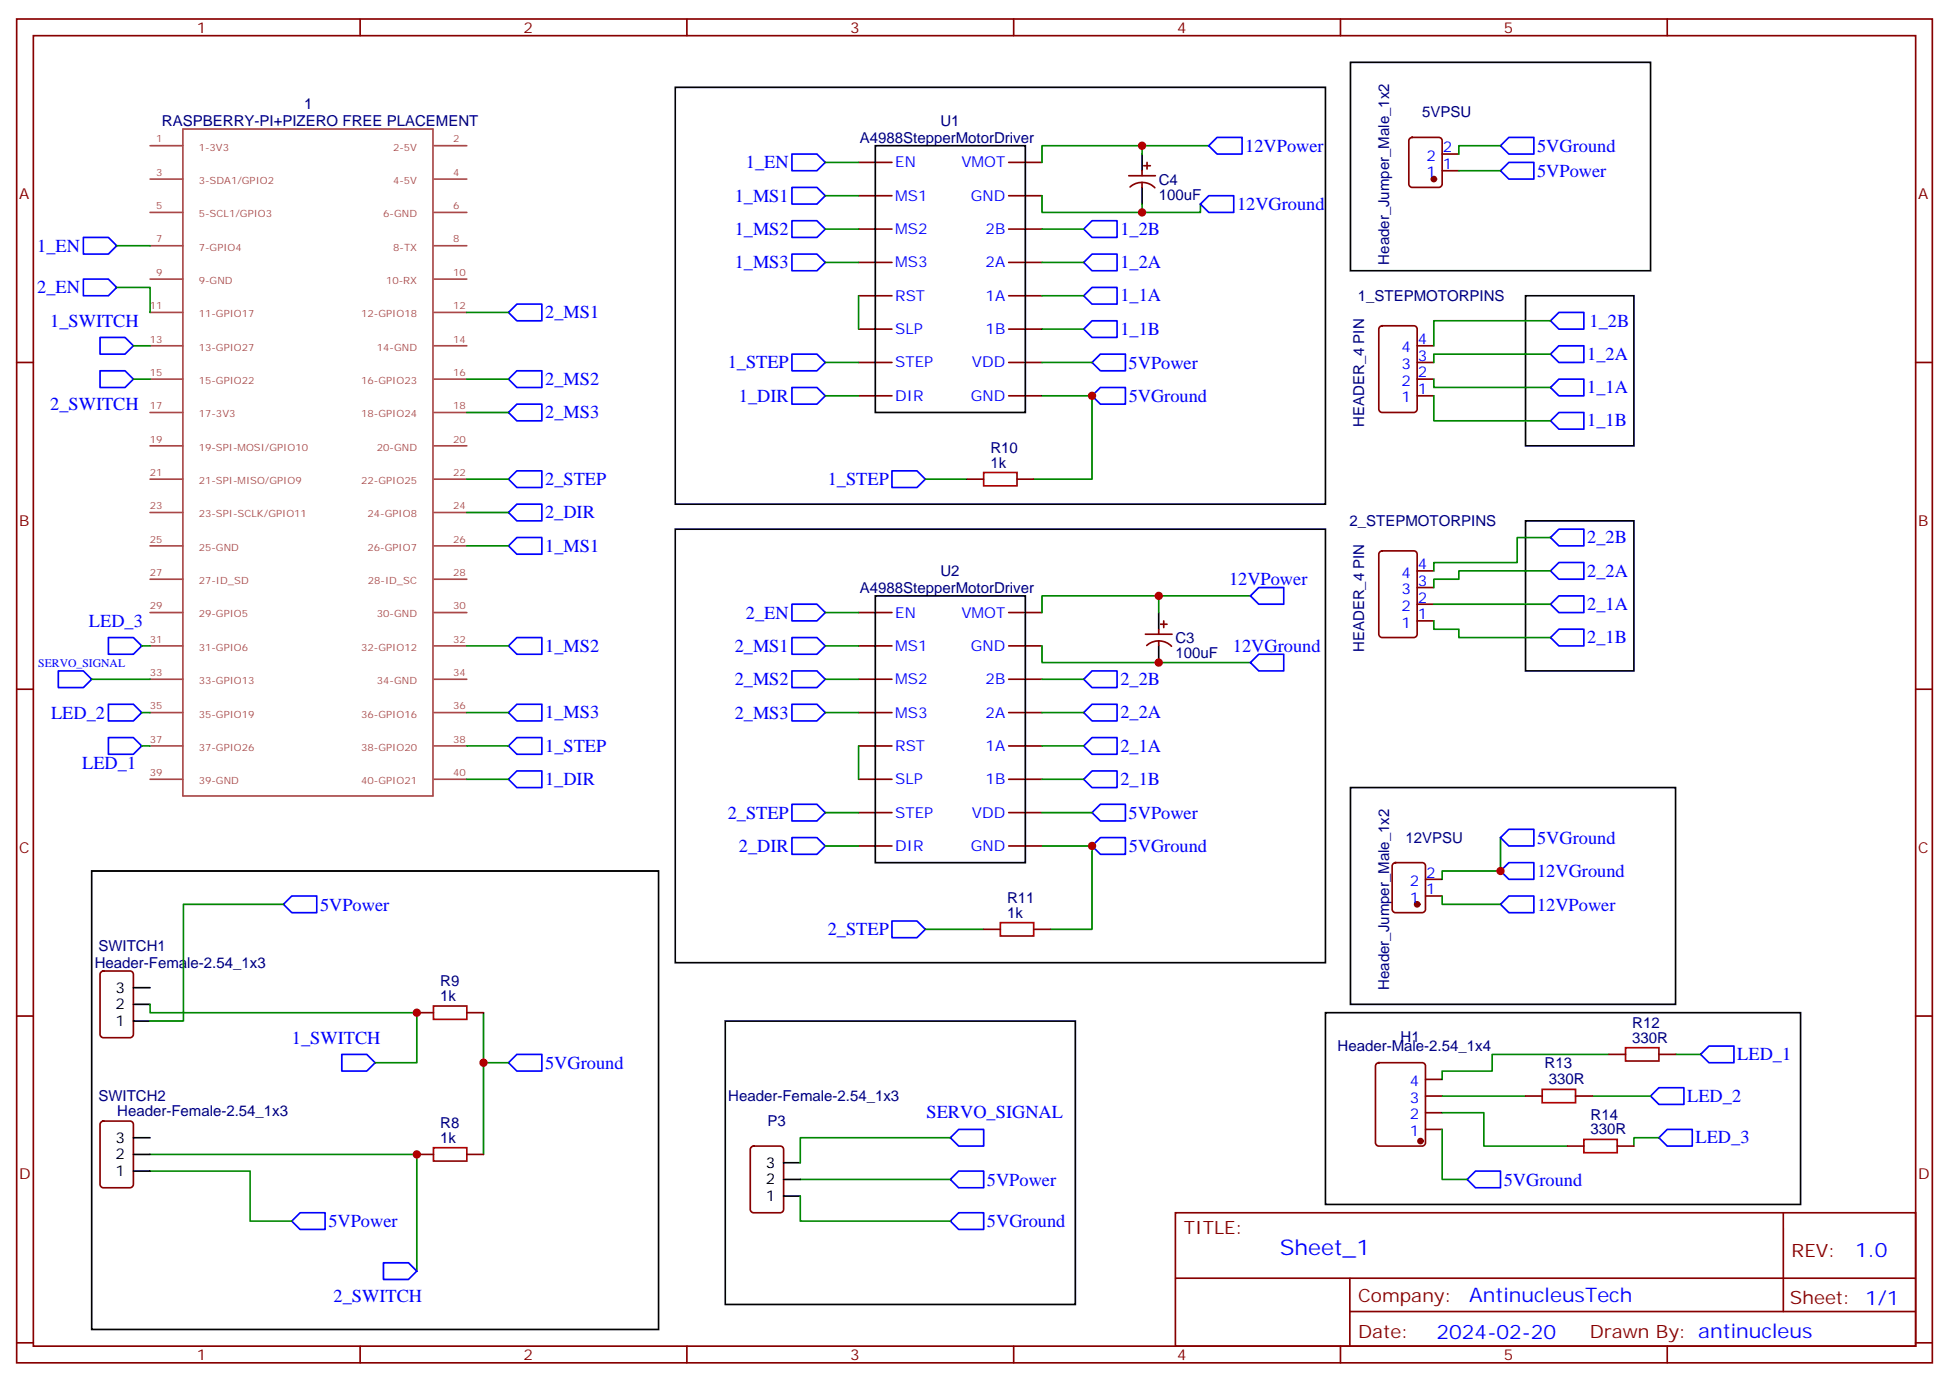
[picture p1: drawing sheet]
<svg xmlns="http://www.w3.org/2000/svg" width="412mm" height="292mm" viewBox="0 0 412 292" stroke-linecap="round" stroke-linejoin="round" font-family="sans-serif">
<g fill="none" stroke="#870000" stroke-width=".35">
<path d="M3.5 4h405.4v284.4h-405.4zM7.1 7.5h398.2v277.3h-398.2zM76.2 4v3.5M145.3 4v3.5M214.5 4v3.5M283.6 4v3.5M352.8 4v3.5M181.7 34.4h7M213.4 34.4h7.1M238.8 37.2h5.7M239.1 39.6a3.8 3.8 0 0 1 5.3 .1M241.7 36.1v1.1"/>
<path d="M241.7 38.6v1.1M242 35.1h1.4M242.7 34.4v1.4M298.3 29.3l.5-.2h5.6a.71 .71 0 0 1 .8 .7v9.1a.76 .76 0 0 1-.8 .8h-5.6a.76 .76 0 0 1-.7-.8v-9.1zM305.2 36.1h3.5M305.2 32.6h3.5M181.7 55.5h7M181.7 48.5h7M181.7 41.4h7M213.4 55.5h7.1M213.4 48.5h7.1M213.4 41.4h7.1"/>
<path d="M3.5 76.7h3.6M181.7 76.7h7M181.7 69.6h7M181.7 62.6h7M213.4 76.7h7.1M213.4 69.6h7.1M213.4 62.6h7.1M292 69.1l.5-.2h6.7a.71 .71 0 0 1 .7 .7v17a.76 .76 0 0 1-.7 .7h-6.7a.76 .76 0 0 1-.8-.7v-17zM299.9 76.7h3.5M299.9 73.2h3.5M405.3 76.7h3.6M181.7 83.7h7"/>
<path d="M213.4 83.7h7.1M299.9 83.7h3.5M299.9 80.2h3.5M204.6 101.4h3.5M215.2 101.4h3.5M292 116.8l.5-.2h6.7a.71 .71 0 0 1 .7 .7v16.9a.76 .76 0 0 1-.7 .7h-6.7a.76 .76 0 0 1-.8-.7v-16.9zM181.7 136.7h7M181.7 129.6h7M213.4 136.7h7.1M213.4 129.6h7.1M242.4 134.2h5.6M242.6 136.6a3.8 3.8 0 0 1 5.3 .1"/>
<path d="M245.2 133.1v1.1M245.2 135.6v1.1M245.5 132.1h1.4M246.2 131.4v1.4M299.9 131.4h3.5M299.9 127.8h3.5M299.9 124.3h3.5M299.9 120.8h3.5M3.5 145.8h3.6M181.7 157.8h7M181.7 150.8h7M181.7 143.7h7"/>
<path d="M213.4 157.8h7.1M213.4 150.8h7.1M213.4 143.7h7.1M405.3 145.8h3.6M181.7 179h7M181.7 171.9h7M181.7 164.9h7M213.4 179h7.1M213.4 171.9h7.1M213.4 164.9h7.1M208.1 196.6h3.6M218.7 196.6h3.5"/>
<path d="M294.8 182.7l.5-.2h5.6a.71 .71 0 0 1 .7 .7v9.2a.76 .76 0 0 1-.7 .7h-5.6a.76 .76 0 0 1-.7-.7v-9.2zM301.6 189.6h3.6M301.6 186.1h3.6M3.5 215h3.6M21.4 205.7l.5-.2h5.6a.71 .71 0 0 1 .7 .7v12.7a.76 .76 0 0 1-.7 .7h-5.6a.76 .76 0 0 1-.7-.7v-12.7zM88.2 214.3h3.5M98.8 214.3h3.5M405.3 215h3.6M21.4 237.4l.5-.2h5.6a.71 .71 0 0 1 .7 .7v12.7a.76 .76 0 0 1-.7 .7h-5.6a.76 .76 0 0 1-.7-.7v-12.7zM291.3 225.1l.4-.2h9.2a.71 .71 0 0 1 .7 .7v16.2a.76 .76 0 0 1-.7 .7h-9.2a.76 .76 0 0 1-.7-.7v-16.2zM301.6 239h3.6M301.6 235.4h3.6"/>
<path d="M301.6 231.9h3.6M301.6 228.4h3.6M322.8 231.9h3.5M333.4 231.9h3.5M340.4 223.1h3.6M351 223.1h3.5M88.2 244.3h3.5M98.8 244.3h3.5M159 242.7l.5-.2h5.6a.71 .71 0 0 1 .7 .7v12.7a.76 .76 0 0 1-.7 .7h-5.6a.76 .76 0 0 1-.8-.7v-12.7zM248.7 256.6h156.6v28.2h-156.6zM331.6 242.5h3.5M342.2 242.5h3.5"/>
<path d="M377.3 256.6v20.9M248.7 270.5h156.5M285.6 277.5h119.6M285.6 270.5v14.1M3.5 284.1h3.6M76.2 284.8v3.6M145.3 284.8v3.6M214.5 284.8v3.6M283.6 284.8v3.6M352.8 284.8v3.6M405.3 284.1h3.6"/>
</g>
<g fill="none" stroke="#a64a4a" stroke-width=".35">
<path d="M31.7 30.8h7M31.7 37.9h7M38.7 27.3h52.9v141.1h-52.9zM91.8 30.8h7M91.8 37.9h7M31.7 44.9h7M31.7 52h7M31.7 59.1h7M91.8 44.9h7M91.8 52h7M91.8 59.1h7M31.7 66.1h7"/>
<path d="M31.7 73.2h7M91.8 66.1h7M91.8 73.2h7M31.7 80.2h7M31.7 87.3h7M31.7 94.3h7M91.8 80.2h7M91.8 87.3h7M91.8 94.3h7M31.7 101.4h7M31.7 108.4h7M31.7 115.5h7"/>
<path d="M91.8 101.4h7M91.8 108.4h7M91.8 115.5h7M31.7 122.6h7M31.7 129.6h7M31.7 136.7h7M91.8 122.6h7M91.8 129.6h7M91.8 136.7h7M31.7 143.7h7M31.7 150.8h7M31.7 157.8h7"/>
<path d="M91.8 143.7h7M91.8 150.8h7M91.8 157.8h7M31.7 164.9h7M91.8 164.9h7"/>
</g>
<g fill="none" stroke="#000" stroke-width=".35">
<path d="M142.9 18.5h137.6v88.2h-137.6zM285.8 13.2h63.4v44.1h-63.4zM185.2 30.8h31.8v56.5h-31.8zM241.7 32.6v3.5M241.7 39.7v3.5M322.8 62.6h22.9v31.7h-22.9zM142.9 112h137.6v91.7h-137.6zM322.8 110.2h22.9v31.8h-22.9zM185.2 126.1h31.8v56.4h-31.8zM245.2 129.6v3.5M245.2 136.7v3.5M285.8 166.7h68.7v45.8h-68.7z"/>
<path d="M19.4 184.3h119.9v97h-119.9zM28.2 216h3.5M28.2 212.5h3.5M28.2 209h3.5M153.5 216h74v60h-74zM280.5 214.3h100.5v40.5h-100.5zM28.2 247.8h3.5M28.2 244.3h3.5M28.2 240.7h3.5M165.8 253.1h3.5M165.8 249.6h3.5M165.8 246h3.5"/>
</g>
<g fill="none" stroke="#008700" stroke-width=".35">
<path d="M174.6 34.4h7.1M241.7 30.8v1.8M255.8 30.8h-35.3v3.6M308.7 36.1h8.8M317.5 30.8h-8.8v1.8M24.7 52h7M174.6 55.5h7.1M174.6 48.5h7.1M174.6 41.4h7.1M220.5 41.4v3.5h33.5v-1.7M220.5 55.5h8.8M220.5 48.5h8.8"/>
<path d="M241.7 43.2v1.7M24.7 60.8h7v5.3M28.2 73.2h3.5M98.8 66.1h8.8M174.6 76.7h7.1M181.7 62.6v7M220.5 76.7h10.6M220.5 62.6h8.8M220.5 69.6h8.8M328.1 74.9h-24.7v1.8M328.1 67.9h-24.7v5.3M28.2 80.2h3.5"/>
<path d="M98.8 80.2h8.8M98.8 87.3h8.8M174.6 83.7h7.1M220.5 83.7h10.6v17.7h-12.4M303.4 83.7v5.3h24.7M303.4 80.2v1.8h24.7M98.8 101.4h8.8M98.8 108.4h8.8M98.8 115.5h8.8M195.8 101.4h8.8M328.1 113.7h-7.1v5.3h-17.6v1.8M30 136.7h1.7"/>
<path d="M98.8 136.7h8.8M174.6 136.7h7.1M174.6 129.6h7.1M220.5 136.7v3.5h44.1M245.2 126.1v3.5M264.6 126.1h-44.1v3.5M303.4 131.4v1.7h5.3v1.8h19.4M303.4 127.8h24.7M328.1 120.8h-19.4v1.8h-5.3v1.7M19.4 143.7h12.3M30 150.8h1.7M30 157.8h1.7"/>
<path d="M98.8 150.8h8.8M98.8 157.8h8.8M174.6 143.7h7.1M174.6 150.8h7.1M181.7 157.8v7.1M220.5 143.7h8.8M220.5 150.8h8.8M220.5 157.8h8.8M98.8 164.9h8.8M174.6 171.9h7.1M174.6 179h7.1M220.5 179h10.6v17.6h-8.9"/>
<path d="M220.5 171.9h10.6M220.5 164.9h8.8M317.5 177.2v7.1h-12.3v1.8M60 191.3h-21.2v24.7h-7.1M195.8 196.6h12.3M305.2 189.6v1.7h12.3M31.7 212.5v1.8h56.5v10.6h-8.8M102.3 214.3v10.6h5.3M102.3 224.9v19.4M305.2 239v10.6h5.2M305.2 235.4h8.8v7.1h17.6M305.2 231.9h17.6"/>
<path d="M336.9 231.9h12.3M340.4 223.1h-24.7v3.5h-10.5v1.8M354.5 223.1h5.3M31.7 244.3h56.5v24.7M31.7 247.8h21.2v10.6h8.8M169.3 249.6h31.8M169.3 253.1v5.3h31.8M201.1 240.7h-31.8v5.3M351 240.7h-5.3v1.8"/>
</g>
<g fill="none" stroke="#00f" stroke-width=".35">
<path d="M167.6 39.7h5.3l1.7 1.7-1.7 1.8h-5.3zM167.6 32.6h5.3l1.7 1.8-1.7 1.7h-5.3zM255.8 30.8l1.7-1.7h5.3v3.5h-5.3zM317.5 36.1l1.8-1.7h5.3v3.5h-5.3zM317.5 30.8l1.8-1.7h5.3v3.5h-5.3zM17.6 50.2h5.3l1.8 1.8-1.8 1.8h-5.3zM17.6 59.1h5.3l1.8 1.7-1.8 1.8h-5.3zM167.6 53.8h5.3l1.7 1.7-1.7 1.8h-5.3zM167.6 46.7h5.3l1.7 1.8-1.7 1.7h-5.3zM229.3 48.5l1.8-1.8h5.3v3.5h-5.3zM229.3 55.5l1.8-1.7h5.3v3.5h-5.3zM254 43.2l1.8-1.8h5.3v3.5h-5.3z"/>
<path d="M21.2 71.4h5.3l1.7 1.8-1.7 1.7h-5.3zM21.2 78.5h5.3l1.7 1.7-1.7 1.8h-5.3zM107.6 66.1l1.8-1.8h5.3v3.6h-5.3zM109.4 78.5h5.3v3.5h-5.3l-1.8-1.8zM167.6 74.9h5.3l1.7 1.8-1.7 1.8h-5.3zM229.3 62.6l1.8-1.8h5.3v3.5h-5.3zM229.3 69.6l1.8-1.7h5.3v3.5h-5.3zM231.1 76.7l1.7-1.8h5.3v3.6h-5.3zM329.8 66.1h5.3v3.5h-5.3l-1.7-1.7zM329.8 73.2h5.3v3.5h-5.3l-1.7-1.8zM107.6 87.3l1.8-1.8h5.3v3.5h-5.3zM167.6 82h5.3l1.7 1.7-1.7 1.8h-5.3z"/>
<path d="M188.7 99.6h5.3l1.8 1.8-1.8 1.8h-5.3zM231.1 83.7l1.7-1.7h5.3v3.5h-5.3zM329.8 80.2h5.3v3.5h-5.3l-1.7-1.7zM329.8 87.3h5.3v3.5h-5.3l-1.7-1.8zM107.6 115.5l1.8-1.8h5.3v3.6h-5.3zM107.6 108.4l1.8-1.7h5.3v3.5h-5.3zM107.6 101.4l1.8-1.8h5.3v3.6h-5.3zM328.1 113.7l1.7-1.7h5.3v3.5h-5.3zM329.8 119h5.3v3.6h-5.3l-1.7-1.8zM22.9 134.9h5.3l1.8 1.8-1.8 1.7h-5.3zM107.6 136.7l1.8-1.8h5.3v3.5h-5.3zM167.6 134.9h5.3l1.7 1.8-1.7 1.7h-5.3z"/>
<path d="M167.6 127.8h5.3l1.7 1.8-1.7 1.8h-5.3zM266.3 124.3h5.3v3.5h-5.3l-1.7-1.7zM329.8 126.1h5.3v3.5h-5.3l-1.7-1.8zM329.8 133.1h5.3v3.6h-5.3l-1.7-1.8zM12.3 142h5.3l1.8 1.7-1.8 1.8h-5.3zM22.9 156.1h5.3l1.8 1.7-1.8 1.8h-5.3zM22.9 149h5.3l1.8 1.8-1.8 1.7h-5.3zM107.6 150.8l1.8-1.8h5.3v3.5h-5.3zM107.6 157.8l1.8-1.7h5.3v3.5h-5.3zM167.6 142h5.3l1.7 1.7-1.7 1.8h-5.3zM167.6 149h5.3l1.7 1.8-1.7 1.7h-5.3zM229.3 157.8l1.8-1.7h5.3v3.5h-5.3z"/>
<path d="M229.3 150.8l1.8-1.8h5.3v3.5h-5.3zM229.3 143.7l1.8-1.7h5.3v3.5h-5.3zM264.6 140.2l1.7-1.8h5.3v3.6h-5.3zM107.6 164.9l1.8-1.8h5.3v3.6h-5.3zM167.6 170.2h5.3l1.7 1.7-1.7 1.8h-5.3zM167.6 177.2h5.3l1.7 1.8-1.7 1.8h-5.3zM229.3 164.9l1.8-1.8h5.3v3.6h-5.3zM231.1 179l1.7-1.8h5.3v3.6h-5.3zM231.1 171.9l1.7-1.7h5.3v3.5h-5.3zM317.5 177.2l1.8-1.7h5.3v3.5h-5.3zM61.7 189.6h5.3v3.5h-5.3l-1.7-1.8zM188.7 194.9h5.3l1.8 1.7-1.8 1.8h-5.3z"/>
<path d="M317.5 191.3l1.8-1.7h5.3v3.5h-5.3zM317.5 184.3l1.8-1.8h5.3v3.6h-5.3zM72.3 223.1h5.3l1.8 1.8-1.8 1.7h-5.3zM107.6 224.9l1.8-1.8h5.3v3.5h-5.3zM349.2 231.9l1.8-1.7h5.3v3.5h-5.3zM359.8 223.1l1.8-1.8h5.3v3.6h-5.3zM61.7 258.4l1.8-1.8h5.3v3.5h-5.3zM201.1 249.6l1.7-1.8h5.3v3.5h-5.3zM201.1 258.4l1.7-1.8h5.3v3.5h-5.3zM201.1 240.7l1.7-1.7h5.3v3.5h-5.3zM310.4 249.6l1.8-1.8h5.3v3.5h-5.3zM351 240.7l1.8-1.7h5.3v3.5h-5.3z"/>
<path d="M81.1 267.2h5.3l1.8 1.8-1.8 1.7h-5.3z"/>
</g>
<g fill="#870000" stroke="#870000" stroke-width=".35">
<circle cx="299.9" cy="191.3" r=".53"/>
<circle cx="303.4" cy="37.9" r=".53"/>
<circle cx="300.6" cy="241.4" r=".53"/>
</g>
<path d="M208.1 100h7.1v2.8h-7.1zM211.7 195.2h7v2.8h-7zM91.7 212.9h7.1v2.8h-7.1zM326.3 230.5h7.1v2.8h-7.1zM344 221.7h7v2.8h-7zM91.7 242.9h7.1v2.8h-7.1zM335.1 241.1h7.1v2.8h-7.1z" fill="none" stroke="#a10000" stroke-width=".35"/>
<g fill="#c00">
<circle cx="231.1" cy="83.7" r=".88"/>
<circle cx="231.1" cy="179" r=".88"/>
<circle cx="102.3" cy="224.9" r=".88"/>
<circle cx="317.5" cy="184.3" r=".88"/>
<circle cx="245.2" cy="140.2" r=".88"/>
<circle cx="241.7" cy="30.8" r=".88"/>
<circle cx="241.7" cy="44.9" r=".88"/>
<circle cx="245.2" cy="126.1" r=".88"/>
<circle cx="88.2" cy="214.3" r=".88"/>
<circle cx="88.2" cy="244.3" r=".88"/>
</g>
<text font-size="4.6" fill="#00f" x="270.8" y="265.6">Sheet_1</text>
<g font-size="4.2" fill="#00f">
<text x="392.5" y="265.9">1.0</text>
<text x="310.9" y="275.4">AntinucleusTech</text>
<text x="304" y="283.2">2024-02-20</text>
</g>
<g font-size="3.9" fill="#00f">
<text x="157.8" y="35.6">1_EN</text>
<text x="263.5" y="32.1">12VPower</text>
<text x="325.3" y="32.1">5VGround</text>
<text x="325.2" y="37.4">5VPower</text>
<text x="155.5" y="42.7">1_MS1</text>
<text x="261.8" y="44.5">12VGround</text>
<text x="7.9" y="53.3">1_EN</text>
<text x="155.5" y="49.7">1_MS2</text>
<text x="237.1" y="49.7">1_2B</text>
<text x="155.5" y="56.8">1_MS3</text>
<text x="237.1" y="56.7">1_2A</text>
<text x="7.9" y="62.1">2_EN</text>
<text x="237.1" y="63.8">1_1A</text>
<text x="10.6" y="69.1">1_SWITCH</text>
<text x="115.4" y="67.3">2_MS1</text>
<text x="237.1" y="70.8">1_1B</text>
<text x="336.4" y="69.1">1_2B</text>
<text x="154" y="78">1_STEP</text>
<text x="335.8" y="76.1">1_2A</text>
<text x="115.4" y="81.4">2_MS2</text>
<text x="238.8" y="78">5VPower</text>
<text x="335.8" y="83.2">1_1A</text>
<text x="10.6" y="86.8">2_SWITCH</text>
<text x="115.4" y="88.5">2_MS3</text>
<text x="156.3" y="85">1_DIR</text>
<text x="238.8" y="85.1">5VGround</text>
<text x="335.8" y="90.2">1_1B</text>
<text x="115.4" y="102.6">2_STEP</text>
<text x="175.1" y="102.7">1_STEP</text>
<text x="115.3" y="109.6">2_DIR</text>
<text x="115.4" y="116.7">1_MS1</text>
<text x="335.8" y="114.9">2_2B</text>
<text x="260.1" y="123.8">12VPower</text>
<text x="335.8" y="122">2_2A</text>
<text x="157.8" y="130.9">2_EN</text>
<text x="335.8" y="129">2_1A</text>
<text x="18.8" y="132.6">LED_3</text>
<text x="115.4" y="137.9">1_MS2</text>
<text x="155.5" y="137.9">2_MS1</text>
<text x="260.9" y="137.9">12VGround</text>
<text x="335.8" y="136.1">2_1B</text>
<text x="155.5" y="145">2_MS2</text>
<text x="237.1" y="144.9">2_2B</text>
<text x="10.8" y="152">LED_2</text>
<text x="115.4" y="152">1_MS3</text>
<text x="155.5" y="152">2_MS3</text>
<text x="237.1" y="152">2_2A</text>
<text x="115.4" y="159">1_STEP</text>
<text x="237.1" y="159">2_1A</text>
<text x="17.4" y="162.6">LED_1</text>
<text x="115.3" y="166.1">1_DIR</text>
<text x="237.1" y="166.1">2_1B</text>
<text x="154" y="173.2">2_STEP</text>
<text x="238.8" y="173.3">5VPower</text>
<text x="325.3" y="178.5">5VGround</text>
<text x="156.3" y="180.3">2_DIR</text>
<text x="238.8" y="180.3">5VGround</text>
<text x="325.3" y="185.6">12VGround</text>
<text x="67.7" y="192.7">5VPower</text>
<text x="175.1" y="197.9">2_STEP</text>
<text x="325.2" y="192.7">12VPower</text>
<text x="61.8" y="220.8">1_SWITCH</text>
<text x="115.3" y="226.2">5VGround</text>
<text x="367.6" y="224.3">LED_1</text>
<text x="357" y="233.1">LED_2</text>
<text x="196" y="236.7">SERVO_SIGNAL</text>
<text x="358.8" y="241.9">LED_3</text>
<text x="208.8" y="250.9">5VPower</text>
<text x="318.2" y="250.9">5VGround</text>
<text x="69.5" y="259.7">5VPower</text>
<text x="208.8" y="259.7">5VGround</text>
<text x="70.6" y="275.5">2_SWITCH</text>
</g>
<g font-size="3.9" fill="#800">
<text x="250.5" y="261.2">TITLE:</text>
<text x="379.1" y="265.9">REV:</text>
<text x="287.4" y="275.4">Company:</text>
<text x="378.7" y="276">Sheet: 1/1</text>
<text x="287.4" y="283.1">Date:</text>
<text x="336.4" y="283.2">Drawn By: antinucleus</text>
</g>
<g font-size="3.2" fill="#800">
<text x="41.6" y="7">1</text>
<text x="110.8" y="7">2</text>
<text x="179.9" y="7">3</text>
<text x="249.1" y="7">4</text>
<text x="318.2" y="7">5</text>
<text x="4.1" y="42.1">A</text>
<text x="405.9" y="42.1">A</text>
<text x="4.1" y="111.3">B</text>
<text x="405.9" y="111.3">B</text>
<text x="4.1" y="180.4">C</text>
<text x="405.9" y="180.4">C</text>
<text x="4.1" y="249.6">D</text>
<text x="405.9" y="249.6">D</text>
<text x="41.6" y="287.8">1</text>
<text x="110.8" y="287.8">2</text>
<text x="179.9" y="287.8">3</text>
<text x="249.1" y="287.8">4</text>
<text x="318.2" y="287.8">5</text>
</g>
<g font-size="3.2" fill="#000080">
<text x="64.3" y="23.1">1</text>
<text x="34.3" y="26.7">RASPBERRY-PI+PIZERO FREE PLACEMENT</text>
<text x="199" y="26.6">U1</text>
<text x="300.9" y="24.8">5VPSU</text>
<text x="181.9" y="30.2">A4988StepperMotorDriver</text>
<text x="245.2" y="39.1">C4</text>
<text x="245.2" y="42.2">100uF</text>
<text x="293.9" y="56" transform="rotate(-90 293.9 56)">Header_Jumper_Male_1x2</text>
<text x="287.3" y="63.7">1_STEPMOTORPINS</text>
<text x="209.6" y="95.8">R10</text>
<text x="288.7" y="90.3" transform="rotate(-90 288.7 90.3)">HEADER_4 PIN</text>
<text x="209.6" y="98.9">1k</text>
<text x="285.6" y="111.4">2_STEPMOTORPINS</text>
<text x="181.9" y="125.5">A4988StepperMotorDriver</text>
<text x="199" y="121.8">U2</text>
<text x="248.7" y="136.1">C3</text>
<text x="288.7" y="138" transform="rotate(-90 288.7 138)">HEADER_4 PIN</text>
<text x="248.7" y="139.2">100uF</text>
<text x="297.4" y="178.3">12VPSU</text>
<text x="213.1" y="191">R11</text>
<text x="213.1" y="194.2">1k</text>
<text x="20.8" y="201.3">SWITCH1</text>
<text x="20" y="204.8">Header-Female-2.54_1x3</text>
<text x="93.1" y="208.7">R9</text>
<text x="293.9" y="209.4" transform="rotate(-90 293.9 209.4)">Header_Jumper_Male_1x2</text>
<text x="93.1" y="211.8">1k</text>
<text x="296.3" y="220.5">H1</text>
<text x="345.4" y="220.6">330R</text>
<text x="345.4" y="217.5">R12</text>
<text x="283" y="222.4">Header-Male-2.54_1x4</text>
<text x="326.8" y="226">R13</text>
<text x="20.8" y="233.1">SWITCH2</text>
<text x="154.1" y="233.1">Header-Female-2.54_1x3</text>
<text x="327.7" y="229.4">330R</text>
<text x="24.8" y="236.1">Header-Female-2.54_1x3</text>
<text x="93.1" y="238.7">R8</text>
<text x="162.4" y="238.3">P3</text>
<text x="336.6" y="236.9">R14</text>
<text x="93.1" y="241.8">1k</text>
<text x="336.6" y="240">330R</text>
</g>
<g font-size="3.2" fill="#00f">
<text x="189.4" y="35.4">EN</text>
<text x="203.4" y="35.4">VMOT</text>
<text x="301.8" y="34">2</text>
<text x="305.3" y="35.8">1</text>
<text x="305.3" y="32.2">2</text>
<text x="301.8" y="37.5">1</text>
<text x="189.4" y="42.5">MS1</text>
<text x="205.4" y="42.5">GND</text>
<text x="189.4" y="49.5">MS2</text>
<text x="208.5" y="49.5">2B</text>
<text x="189.4" y="56.6">MS3</text>
<text x="208.5" y="56.6">2A</text>
<text x="189.4" y="63.6">RST</text>
<text x="208.5" y="63.6">1A</text>
<text x="189.4" y="70.7">SLP</text>
<text x="208.5" y="70.7">1B</text>
<text x="189.4" y="77.8">STEP</text>
<text x="205.7" y="77.8">VDD</text>
<text x="296.5" y="74.6">4</text>
<text x="300" y="76.3">3</text>
<text x="300" y="72.8">4</text>
<text x="296.5" y="81.6">2</text>
<text x="296.5" y="78.1">3</text>
<text x="300" y="83.4">1</text>
<text x="300" y="79.9">2</text>
<text x="189.4" y="84.8">DIR</text>
<text x="205.4" y="84.8">GND</text>
<text x="296.5" y="85.2">1</text>
<text x="296.5" y="125.7">3</text>
<text x="296.5" y="122.2">4</text>
<text x="300" y="124">3</text>
<text x="300" y="120.4">4</text>
<text x="189.4" y="130.7">EN</text>
<text x="203.4" y="130.7">VMOT</text>
<text x="296.5" y="129.3">2</text>
<text x="300" y="131">1</text>
<text x="300" y="127.5">2</text>
<text x="189.4" y="137.7">MS1</text>
<text x="205.4" y="137.7">GND</text>
<text x="296.5" y="132.8">1</text>
<text x="189.4" y="144.8">MS2</text>
<text x="208.5" y="144.8">2B</text>
<text x="189.4" y="151.8">MS3</text>
<text x="208.5" y="151.8">2A</text>
<text x="189.4" y="158.9">RST</text>
<text x="208.5" y="158.9">1A</text>
<text x="189.4" y="165.9">SLP</text>
<text x="208.5" y="165.9">1B</text>
<text x="189.4" y="173">STEP</text>
<text x="205.7" y="173">VDD</text>
<text x="189.4" y="180.1">DIR</text>
<text x="205.4" y="180.1">GND</text>
<text x="301.8" y="185.7">2</text>
<text x="298.3" y="191">1</text>
<text x="298.3" y="187.5">2</text>
<text x="301.8" y="189.2">1</text>
<text x="298.3" y="233.3">3</text>
<text x="298.3" y="229.8">4</text>
<text x="298.3" y="236.9">2</text>
<text x="298.3" y="240.4">1</text>
</g>
<g font-size="3.2">
<text x="24.4" y="213.6">2</text>
<text x="24.4" y="210">3</text>
<text x="24.4" y="217.1">1</text>
<text x="24.4" y="245.3">2</text>
<text x="24.4" y="241.8">3</text>
<text x="24.4" y="248.8">1</text>
<text x="162" y="250.6">2</text>
<text x="162" y="247.1">3</text>
<text x="162" y="254.1">1</text>
</g>
<text font-size="2.5" fill="#00f" x="8.1" y="141.1">SERVO_SIGNAL</text>
<g font-size="2.1" fill="#a54b4b">
<text x="33.1" y="30.1">1</text>
<text x="42.1" y="31.9">1-3V3</text>
<text x="83.2" y="31.9">2-5V</text>
<text x="95.9" y="30.1">2</text>
<text x="33.1" y="37.2">3</text>
<text x="42.1" y="38.9">3-SDA1/GPIO2</text>
<text x="83.2" y="38.9">4-5V</text>
<text x="95.9" y="37.2">4</text>
<text x="33.1" y="44.2">5</text>
<text x="42.1" y="46">5-SCL1/GPIO3</text>
<text x="81.1" y="46">6-GND</text>
<text x="95.9" y="44.2">6</text>
<text x="33.1" y="51.3">7</text>
<text x="42.1" y="53">7-GPIO4</text>
<text x="83.2" y="53">8-TX</text>
<text x="95.9" y="51.3">8</text>
<text x="33.1" y="58.4">9</text>
<text x="95.9" y="58.4">10</text>
<text x="31.7" y="65.4">11</text>
<text x="42.1" y="60.1">9-GND</text>
<text x="81.7" y="60.1">10-RX</text>
<text x="95.9" y="65.4">12</text>
<text x="42.1" y="67.2">11-GPIO17</text>
<text x="76.4" y="67.2">12-GPIO18</text>
<text x="31.7" y="72.5">13</text>
<text x="42.1" y="74.2">13-GPIO27</text>
<text x="79.7" y="74.2">14-GND</text>
<text x="95.9" y="72.5">14</text>
<text x="31.7" y="79.5">15</text>
<text x="42.1" y="81.3">15-GPIO22</text>
<text x="76.4" y="81.3">16-GPIO23</text>
<text x="95.9" y="79.5">16</text>
<text x="31.7" y="86.6">17</text>
<text x="42.1" y="88.3">17-3V3</text>
<text x="76.4" y="88.3">18-GPIO24</text>
<text x="95.9" y="86.6">18</text>
<text x="31.7" y="93.6">19</text>
<text x="42.1" y="95.4">19-SPI-MOSI/GPIO10</text>
<text x="79.7" y="95.4">20-GND</text>
<text x="95.9" y="93.6">20</text>
<text x="31.7" y="100.7">21</text>
<text x="95.9" y="100.7">22</text>
<text x="31.7" y="107.7">23</text>
<text x="42.1" y="102.4">21-SPI-MISO/GPIO9</text>
<text x="76.4" y="102.4">22-GPIO25</text>
<text x="95.9" y="107.7">24</text>
<text x="42.1" y="109.5">23-SPI-SCLK/GPIO11</text>
<text x="77.8" y="109.5">24-GPIO8</text>
<text x="31.7" y="114.8">25</text>
<text x="42.1" y="116.5">25-GND</text>
<text x="77.8" y="116.5">26-GPIO7</text>
<text x="95.9" y="114.8">26</text>
<text x="31.7" y="121.9">27</text>
<text x="42.1" y="123.6">27-ID_SD</text>
<text x="77.8" y="123.6">28-ID_SC</text>
<text x="95.9" y="121.9">28</text>
<text x="31.7" y="128.9">29</text>
<text x="42.1" y="130.7">29-GPIO5</text>
<text x="79.7" y="130.7">30-GND</text>
<text x="95.9" y="128.9">30</text>
<text x="31.7" y="136">31</text>
<text x="42.1" y="137.7">31-GPIO6</text>
<text x="76.4" y="137.7">32-GPIO12</text>
<text x="95.9" y="136">32</text>
<text x="31.7" y="143">33</text>
<text x="95.9" y="143">34</text>
<text x="42.1" y="144.8">33-GPIO13</text>
<text x="79.7" y="144.8">34-GND</text>
<text x="31.7" y="150.1">35</text>
<text x="42.1" y="151.8">35-GPIO19</text>
<text x="76.4" y="151.8">36-GPIO16</text>
<text x="95.9" y="150.1">36</text>
<text x="31.7" y="157.1">37</text>
<text x="42.1" y="158.9">37-GPIO26</text>
<text x="76.4" y="158.9">38-GPIO20</text>
<text x="95.9" y="157.1">38</text>
<text x="31.7" y="164.2">39</text>
<text x="42.1" y="165.9">39-GND</text>
<text x="76.4" y="165.9">40-GPIO21</text>
<text x="95.9" y="164.2">40</text>
</g>
</svg>
